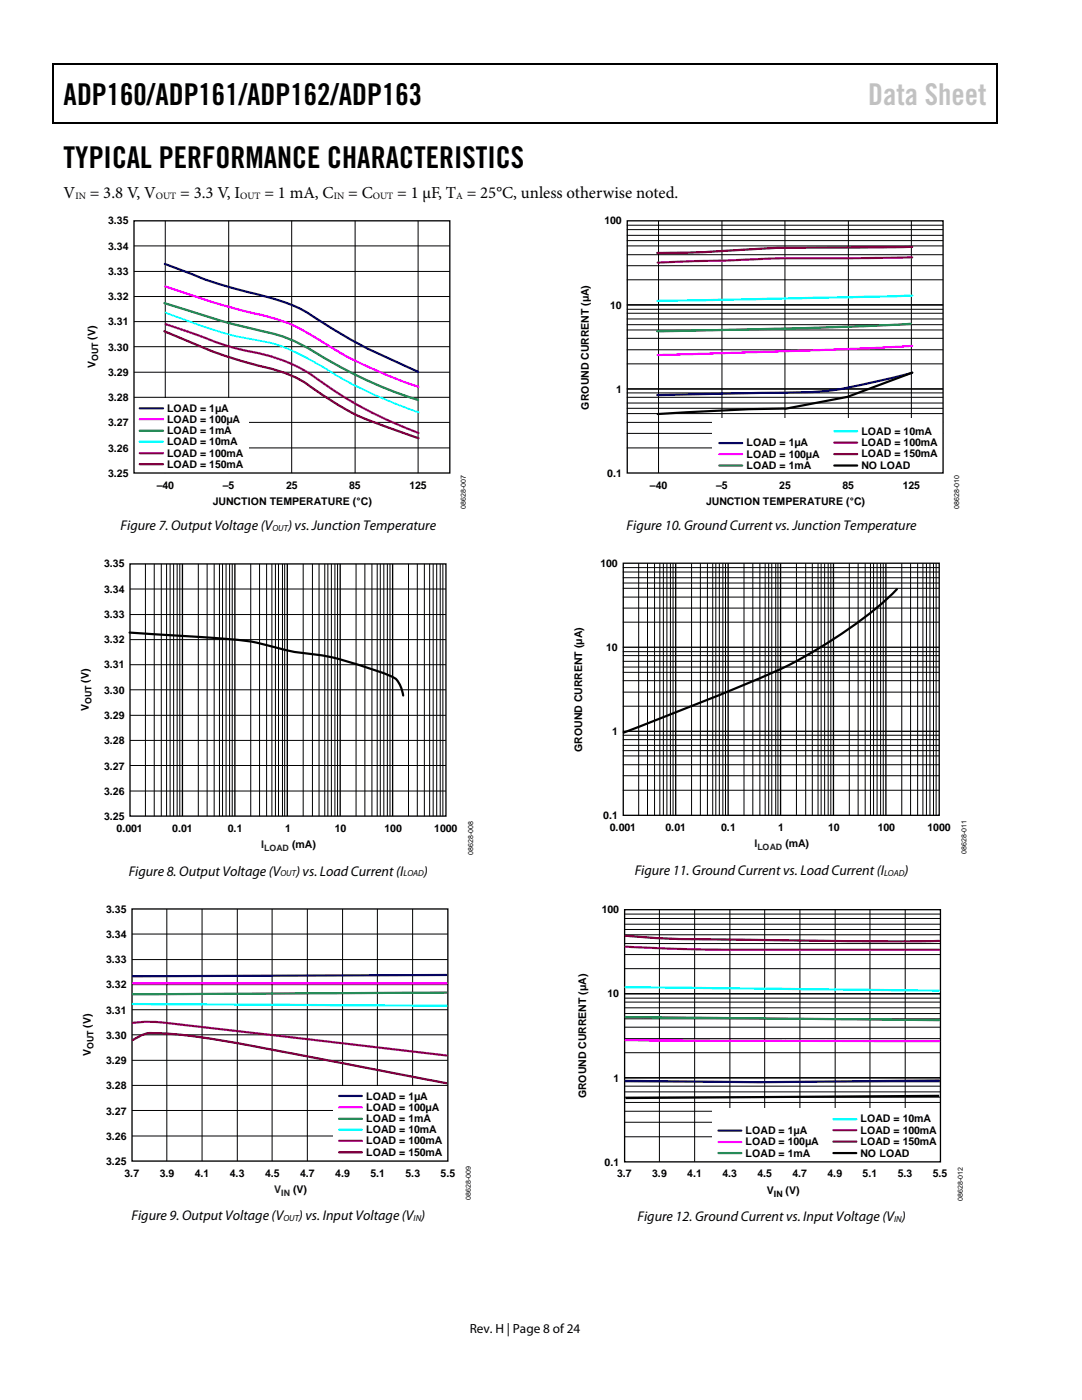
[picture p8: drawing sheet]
<svg xmlns="http://www.w3.org/2000/svg" width="216mm" height="279mm" viewBox="0 0 216 279" stroke-linecap="round" stroke-linejoin="round" font-family="sans-serif">
<path d="M10.5 12.7h.3v1h-.3zM10.5 12.7h.3v.3h-.3zM133.3 12.7h.3v.3h-.3zM198.8 12.7h.2v1h-.2zM198.8 12.7h.2v.3h-.2zM10.5 24.4h.3v.3h-.3zM133.1 24.4h.2v.3h-.2zM198.8 24.4h.2v.3h-.2z" fill="#000"/>
<path d="M10.7 13.7v10.7M10.8 12.8h122.5M133.6 12.8h65.2M198.9 13.7v10.7M10.8 24.5h188" fill="none" stroke="#000" stroke-width=".25"/>
<g fill="none" stroke="#000" stroke-width=".2">
<path d="M26.7 59.2h63.1M26.7 54.2h63.1M26.7 49.1h63.1M33 44.1v50.3M45.6 44.1v50.3M58.2 44.1v50.3M70.9 44.1v50.3M83.4 44.1v50.3M26.7 79.3h63.1M26.7 74.3h63.1M26.7 69.2h63.1M26.7 64.2h63.1"/>
<path d="M26.7 89.4h63.1M26.7 84.3h63.1"/>
</g>
<path d="M26.7 79.6h22.9v14.8h-22.9z" fill="#fff"/>
<path d="M32.9 52.7a143.8 143.8 0 0 0 15.8 5.4l1.9 .5a34.6 34.6 0 0 1 14.2 6 132.3 132.3 0 0 0 18.6 9.6M27.9 81.5h4.6" fill="none" stroke="#000080" stroke-width=".44"/>
<path d="M33 57.2h.2a164.7 164.7 0 0 0 20.7 6.1 33.4 33.4 0 0 1 10.7 5.1 81.9 81.9 0 0 0 18.9 8.8M27.9 83.7h4.6" fill="none" stroke="#f0f" stroke-width=".44"/>
<path d="M32.8 60.5l.2 .1a199.8 199.8 0 0 0 20.3 5.7 29.4 29.4 0 0 1 10.7 4.7 89.1 89.1 0 0 0 19.4 8.8M27.9 86h4.6" fill="none" stroke="#008240" stroke-width=".44"/>
<path d="M27.9 88.2h4.6" fill="none" stroke="#0ff" stroke-width=".44"/>
<path d="M33.1 64.7l6.9 2.4a57.4 57.4 0 0 0 12.9 3.7 31 31 0 0 1 12 5.9 80.1 80.1 0 0 0 18.6 9.7M27.9 90.4h4.6" fill="none" stroke="#800080" stroke-width=".44"/>
<path d="M32.8 66.1a122.6 122.6 0 0 0 18 6.7 31.1 31.1 0 0 1 10 3.5 57.1 57.1 0 0 0 18.8 9.8l3.9 1.4M27.9 92.6h4.6" fill="none" stroke="#800000" stroke-width=".44"/>
<path d="M26.7 44.1h63.1v50.3h-63.1zM25.9 112.5h63.1v50.4h-63.1zM36.4 112.5v50.4M46.9 112.5v50.4M57.3 112.5v50.4M67.9 112.5v50.4M78.3 112.5v50.4" fill="none" stroke="#000" stroke-width=".26"/>
<path d="M32.9 62.3l.2 .1a89 89 0 0 0 20.9 6 51.1 51.1 0 0 1 12.8 6.3 90.5 90.5 0 0 0 16.9 7.7" fill="none" stroke="#0ff" stroke-width=".35"/>
<g fill="none" stroke="#000" stroke-width=".2">
<path d="M25.9 117.5h63.1M29 112.5v50.4M30.8 112.5v50.4M32.2 112.5v50.4M33.2 112.5v50.4M33.9 112.5v50.4M34.6 112.5v50.4M35.3 112.5v50.4M35.9 112.5v50.4M39.6 112.5v50.4M41.3 112.5v50.4M42.7 112.5v50.4"/>
<path d="M43.8 112.5v50.4M44.4 112.5v50.4M45.1 112.5v50.4M45.8 112.5v50.4M46.3 112.5v50.4M50 112.5v50.4M51.8 112.5v50.4M53.2 112.5v50.4M54.3 112.5v50.4M55 112.5v50.4M55.6 112.5v50.4M56.4 112.5v50.4"/>
<path d="M56.8 112.5v50.4M60.5 112.5v50.4M62.3 112.5v50.4M63.7 112.5v50.4M64.8 112.5v50.4M65.4 112.5v50.4M66.1 112.5v50.4M66.8 112.5v50.4M67.4 112.5v50.4M71 112.5v50.4M72.8 112.5v50.4M74.2 112.5v50.4"/>
<path d="M75.3 112.5v50.4M75.9 112.5v50.4M76.6 112.5v50.4M77.3 112.5v50.4M77.8 112.5v50.4M81.5 112.5v50.4M83.3 112.5v50.4M84.7 112.5v50.4M85.7 112.5v50.4M86.4 112.5v50.4M87.1 112.5v50.4M87.8 112.5v50.4"/>
<path d="M88.4 112.5v50.4M25.9 137.7h63.1M25.9 132.7h63.1M25.9 127.7h63.1M25.9 122.6h63.1M25.9 157.9h63.1M25.9 152.8h63.1M25.9 147.8h63.1M25.9 142.8h63.1M26.3 196.5h63.1M26.3 191.5h63.1M26.3 186.4h63.1"/>
<path d="M33.3 181.4v50.3M40.3 181.4v50.3M47.4 181.4v50.3M54.3 181.4v50.3M61.3 181.4v50.3M68.4 181.4v50.3M75.3 181.4v50.3M82.3 181.4v50.3M26.3 201.5h63.1M26.3 216.6h63.1M26.3 211.6h63.1M26.3 206.5h63.1"/>
<path d="M26.3 226.7h63.1M26.3 221.6h63.1"/>
</g>
<path d="M25.9 126.2l5.6 .4a261.3 261.3 0 0 1 19 1.5l4.2 1a42.1 42.1 0 0 0 9.3 1.7 75.2 75.2 0 0 1 14.8 4.6l.9 1.1 .8 2.3" fill="none" stroke="#000" stroke-width=".44"/>
<path d="M66.5 216.9h22.9v14.8h-22.9z" fill="#fff"/>
<path d="M89.1 194.6l-62.6 .2M67.7 218.7h4.5" fill="none" stroke="#000080" stroke-width=".44"/>
<path d="M26.5 196.2h62.6M67.7 221h4.5" fill="none" stroke="#f0f" stroke-width=".44"/>
<path d="M89.1 198.1l-62.6 .3M67.7 223.3h4.5" fill="none" stroke="#008240" stroke-width=".44"/>
<path d="M26.4 200.4l62.7 .3M67.7 225.5h4.5" fill="none" stroke="#0ff" stroke-width=".44"/>
<path d="M26.5 204.1a28.8 28.8 0 0 1 9.3 .3l53.3 6.2M67.7 227.7h4.5" fill="none" stroke="#800080" stroke-width=".44"/>
<path d="M26.5 207.6a7 7 0 0 1 5.6-1.4 145.5 145.5 0 0 1 21.6 3.2l35.4 6.8M67.7 230h4.5" fill="none" stroke="#800000" stroke-width=".44"/>
<path d="M125.1 77.6h63.1M125.1 60.8h63.1M26.3 181.4h63.1v50.3h-63.1z" fill="none" stroke="#000" stroke-width=".26"/>
<g fill="none" stroke="#000" stroke-width=".2">
<path d="M125.1 55.8h63.1M125.1 53h63.1M125.1 50.8h63.1M125.1 49.1h63.1M125.1 48h63.1M125.1 47h63.1M125.1 45.8h63.1M125.1 44.9h63.1M131.4 44.1v50.3M144.1 44.1v50.3M156.6 44.1v50.3M169.3 44.1v50.3"/>
<path d="M181.9 44.1v50.3M125.1 79.3h63.1M125.1 78.4h63.1M125.1 72.6h63.1M125.1 69.8h63.1M125.1 67.5h63.1M125.1 65.9h63.1M125.1 64.8h63.1M125.1 63.7h63.1M125.1 62.5h63.1M125.1 61.7h63.1M125.1 89.4h63.1"/>
<path d="M125.1 86.5h63.1M125.1 84.3h63.1M125.1 82.5h63.1M125.1 81.5h63.1M125.1 80.4h63.1"/>
</g>
<path d="M142.2 83.5h46v10.9h-46z" fill="#fff"/>
<path d="M182 74.4l-7.4 1.8a68.3 68.3 0 0 1-20.4 2.2l-23.1 .5M143.5 88.4h4.6" fill="none" stroke="#000080" stroke-width=".44"/>
<path d="M182 69a2031.4 2031.4 0 0 1-50.8 1.9M143.5 90.6h4.6" fill="none" stroke="#f0f" stroke-width=".44"/>
<path d="M181.8 64.6a1590.1 1590.1 0 0 1-50.7 1.5M143.5 92.9h4.6" fill="none" stroke="#008240" stroke-width=".44"/>
<path d="M182 59l-50.9 1.1M166.5 86.1h4.5" fill="none" stroke="#0ff" stroke-width=".44"/>
<path d="M182 51.4l-12.2 .1a392.8 392.8 0 0 0-28.2 .6l-10.4 .3M166.5 88.3h4.5" fill="none" stroke="#800080" stroke-width=".44"/>
<path d="M182 49.3l-16.4 .1a264 264 0 0 0-25.9 .9l-8.6 .2M166.5 90.6h4.5" fill="none" stroke="#800000" stroke-width=".44"/>
<path d="M182 74.4l-12.9 4.8-12.4 2.4a387.7 387.7 0 0 0-25.5 1M166.5 92.9h4.5M179 117.6a87.1 87.1 0 0 1-20 14.3 340.2 340.2 0 0 1-27.7 11.7l-6.8 2.6" fill="none" stroke="#000" stroke-width=".44"/>
<g fill="none" stroke="#000" stroke-width=".2">
<path d="M125.2 77.6h63M125.2 60.8h63M124.3 119.2h63.1M124.3 117.4h63.1M124.3 116.4h63.1M124.3 115.3h63.1M124.3 114.2h63.1M124.3 113.3h63.1M127.4 112.4v50.3M129.2 112.4v50.3M130.6 112.4v50.3M131.7 112.4v50.3"/>
<path d="M132.4 112.4v50.3M133.1 112.4v50.3M133.8 112.4v50.3M134.3 112.4v50.3M138 112.4v50.3M139.8 112.4v50.3M141.2 112.4v50.3M142.2 112.4v50.3M142.8 112.4v50.3M143.5 112.4v50.3M144.2 112.4v50.3M144.8 112.4v50.3"/>
<path d="M148.5 112.4v50.3M150.2 112.4v50.3M151.6 112.4v50.3M152.7 112.4v50.3M153.4 112.4v50.3M154 112.4v50.3M154.8 112.4v50.3M155.2 112.4v50.3M158.9 112.4v50.3M160.8 112.4v50.3M162.1 112.4v50.3M163.2 112.4v50.3"/>
<path d="M163.8 112.4v50.3M164.5 112.4v50.3M165.3 112.4v50.3M165.8 112.4v50.3M169.5 112.4v50.3M171.2 112.4v50.3M172.6 112.4v50.3M173.7 112.4v50.3M174.3 112.4v50.3M175 112.4v50.3M175.7 112.4v50.3M176.2 112.4v50.3"/>
<path d="M179.9 112.4v50.3M181.7 112.4v50.3M183.1 112.4v50.3M184.2 112.4v50.3M184.9 112.4v50.3M185.6 112.4v50.3M186.3 112.4v50.3M186.8 112.4v50.3M124.3 138.1h63.1M124.3 135.8h63.1M124.3 134.2h63.1M124.3 133.1h63.1"/>
<path d="M124.3 132h63.1M124.3 130.8h63.1M124.3 130.1h63.1M124.3 124.2h63.1M124.3 121.4h63.1M124.3 157.7h63.1M124.3 154.8h63.1M124.3 152.6h63.1M124.3 150.9h63.1M124.3 149.8h63.1M124.3 148.8h63.1M124.3 147.6h63.1"/>
<path d="M124.3 146.7h63.1M124.3 140.9h63.1M124.5 200h63.2M124.5 199.2h63.2M124.5 193.3h63.2M124.5 190.5h63.2M124.5 188.3h63.2M124.5 186.6h63.2M124.5 185.5h63.2M124.5 184.4h63.2M124.5 183.3h63.2M124.5 182.4h63.2"/>
<path d="M131.6 181.5v50.4M138.6 181.5v50.4M145.6 181.5v50.4M152.6 181.5v50.4M159.6 181.5v50.4M166.6 181.5v50.4M173.6 181.5v50.4M180.6 181.5v50.4M124.5 219h63.2M124.5 217.9h63.2M124.5 216.8h63.2M124.5 215.9h63.2"/>
<path d="M124.5 210.1h63.2M124.5 207.3h63.2M124.5 205h63.2M124.5 203.3h63.2M124.5 202.3h63.2M124.5 201.1h63.2M124.5 226.9h63.2M124.5 224h63.2M124.5 221.8h63.2M124.5 220h63.2"/>
</g>
<path d="M125.2 44.1h63v50.3h-63zM124.4 112.4h63v50.3h-63zM134.8 112.4v50.3M145.3 112.4v50.3M155.8 112.4v50.3M166.3 112.4v50.3M176.8 112.4v50.3M124.3 129.2h63.1M124.3 145.9h63.1M124.5 198.3h63.2M124.5 215.1h63.2" fill="none" stroke="#000" stroke-width=".26"/>
<path d="M142.1 221.2h45.6v10.7h-45.6z" fill="#fff"/>
<path d="M124.6 198.3h63.1M124.6 215.1h63.1" fill="none" stroke="#000" stroke-width=".2"/>
<path d="M124.6 181.5h63.1v50.4h-63.1z" fill="none" stroke="#000" stroke-width=".26"/>
<path d="M187.4 215.6l-35.8 .4-26.8-.3M143.4 225.6h4.5" fill="none" stroke="#000080" stroke-width=".44"/>
<path d="M124.8 207.6l62.6 .2M143.4 227.9h4.5" fill="none" stroke="#f0f" stroke-width=".44"/>
<path d="M124.8 203l62.6 .6M143.4 230.1h4.5" fill="none" stroke="#008240" stroke-width=".44"/>
<path d="M124.8 197l62.6 .7M166.3 223.4h4.6" fill="none" stroke="#0ff" stroke-width=".44"/>
<path d="M124.8 188.9l9.9 .5 8.4 .1h44.3M166.3 225.6h4.6" fill="none" stroke="#800080" stroke-width=".44"/>
<path d="M124.8 186.7a189.8 189.8 0 0 0 21.3 .8l2.3 .1a1229.8 1229.8 0 0 0 39 .2M166.3 227.8h4.6" fill="none" stroke="#800000" stroke-width=".44"/>
<path d="M187.4 218.7l-62.6 .4M166.3 230.1h4.6" fill="none" stroke="#000" stroke-width=".44"/>
<g font-size="6">
<text x="12.7" y="21">ADP160/ADP161/ADP162/ADP163</text>
<text x="12.7" y="33.6">TYPICAL PERFORMANCE CHARACTERISTICS</text>
</g>
<text font-size="6" fill="#c1c1c1" x="173.2" y="21">Data Sheet</text>
<g font-size="3.3">
<text x="12.7" y="39.5">V</text>
<text x="17.9" y="39.5">= 3.8 V, V</text>
<text x="35.9" y="39.5">= 3.3 V, I</text>
<text x="52.7" y="39.5">= 1 mA, C</text>
<text x="69.5" y="39.5">= C</text>
<text x="79.2" y="39.5">= 1 µF, T = 25°C, unless otherwise noted.</text>
</g>
<g font-size="2.8">
<text x="24.1" y="105.7">Figure 7. Output Voltage (V</text>
<text x="57.5" y="105.7">)vs. Junction Temperature</text>
<text x="125" y="105.7">Figure 10. Ground Current vs. Junction Temperature</text>
<text x="25.7" y="174.7">Figure 8. Output Voltage (V</text>
<text x="59.1" y="174.7">)vs. Load Current(I</text>
<text x="84.6" y="174.7">)</text>
<text x="126.6" y="174.6">Figure 11. Ground Current vs. Load Current(I</text>
<text x="180.5" y="174.6">)</text>
<text x="26.2" y="243.6">Figure 9. Output Voltage (V</text>
<text x="59.6" y="243.6">)vs. Input Voltage (V )</text>
<text x="127.2" y="243.7">Figure 12. Ground Current vs. Input Voltage (V )</text>
</g>
<text font-size="2.6" x="93.7" y="266">Rev. H | Page 8 of 24</text>
<g font-size="2.1">
<text x="21.6" y="44.8">3.35</text>
<text x="120.6" y="44.8">100</text>
<text x="21.6" y="49.8">3.34</text>
<text x="21.6" y="59.9">3.32</text>
<text x="21.6" y="54.9">3.33</text>
<text x="21.6" y="64.9">3.31</text>
<text x="121.8" y="61.6">10</text>
<text x="19" y="67.8" transform="rotate(-90 19 67.8)">(V)</text>
<text x="21.6" y="70">3.30</text>
<text x="19" y="73.5" transform="rotate(-90 19 73.5)">V</text>
<text x="21.6" y="75">3.29</text>
<text x="21.6" y="80.1">3.28</text>
<text x="33.3" y="82.1">LOAD = 1µA</text>
<text x="117.5" y="81.8" transform="rotate(-90 117.5 81.8)">GROUND CURRENT (µA)</text>
<text x="122.9" y="78.4">1</text>
<text x="21.6" y="85.1">3.27</text>
<text x="33.3" y="86.6">LOAD = 1mA</text>
<text x="33.3" y="88.9">LOAD = 10mA</text>
<text x="33.3" y="84.4">LOAD = 100µA</text>
<text x="148.9" y="89.1">LOAD = 1µA</text>
<text x="171.9" y="86.7">LOAD = 10mA</text>
<text x="171.9" y="89">LOAD = 100mA</text>
<text x="21.6" y="95.2">3.25</text>
<text x="21.6" y="90.1">3.26</text>
<text x="33.3" y="91.1">LOAD = 100mA</text>
<text x="33.3" y="93.3">LOAD = 150mA</text>
<text x="121.2" y="95.2">0.1</text>
<text x="148.9" y="93.5">LOAD = 1mA</text>
<text x="148.9" y="91.3">LOAD = 100µA</text>
<text x="171.9" y="91.3">LOAD = 150mA</text>
<text x="171.9" y="93.5">NO LOAD</text>
<text x="31.3" y="97.5">–40</text>
<text x="42.5" y="100.8">JUNCTION TEMPERATURE (°C)</text>
<text x="44.5" y="97.5">–5</text>
<text x="57.1" y="97.5">25</text>
<text x="69.7" y="97.5">85</text>
<text x="81.7" y="97.5">125</text>
<text x="129.7" y="97.5">–40</text>
<text x="140.9" y="100.8">JUNCTION TEMPERATURE (°C)</text>
<text x="142.9" y="97.5">–5</text>
<text x="155.5" y="97.5">25</text>
<text x="168.1" y="97.5">85</text>
<text x="180.1" y="97.5">125</text>
<text x="20.8" y="113.3">3.35</text>
<text x="119.8" y="113.1">100</text>
<text x="20.8" y="118.3">3.34</text>
<text x="20.8" y="123.3">3.33</text>
<text x="20.8" y="128.4">3.32</text>
<text x="121" y="129.9">10</text>
<text x="17.7" y="136.3" transform="rotate(-90 17.7 136.3)">(V)</text>
<text x="20.8" y="133.4">3.31</text>
<text x="17.7" y="142" transform="rotate(-90 17.7 142)">V</text>
<text x="20.8" y="143.5">3.29</text>
<text x="20.8" y="138.5">3.30</text>
<text x="20.8" y="148.5">3.28</text>
<text x="122.1" y="146.7">1</text>
<text x="20.8" y="153.6">3.27</text>
<text x="116.2" y="150.1" transform="rotate(-90 116.2 150.1)">GROUND CURRENT (µA)</text>
<text x="20.8" y="158.6">3.26</text>
<text x="20.8" y="163.7">3.25</text>
<text x="23.3" y="166">0.001</text>
<text x="34.4" y="166">0.01</text>
<text x="45.5" y="166">0.1</text>
<text x="56.9" y="166">1</text>
<text x="66.8" y="166">10</text>
<text x="76.7" y="166">100</text>
<text x="86.7" y="166">1000</text>
<text x="120.4" y="163.5">0.1</text>
<text x="121.7" y="165.8">0.001</text>
<text x="132.8" y="165.8">0.01</text>
<text x="143.9" y="165.8">0.1</text>
<text x="155.3" y="165.8">1</text>
<text x="165.2" y="165.8">10</text>
<text x="175.2" y="165.8">100</text>
<text x="185.1" y="165.8">1000</text>
<text x="58.3" y="169.3">(mA)</text>
<text x="156.7" y="169.1">(mA)</text>
<text x="21.2" y="182.1">3.35</text>
<text x="120.1" y="182.3">100</text>
<text x="21.2" y="187.2">3.34</text>
<text x="21.2" y="192.2">3.33</text>
<text x="21.2" y="197.2">3.32</text>
<text x="21.2" y="202.3">3.31</text>
<text x="121.2" y="199.1">10</text>
<text x="18.1" y="205.1" transform="rotate(-90 18.1 205.1)">(V)</text>
<text x="21.2" y="207.3">3.30</text>
<text x="18.1" y="210.8" transform="rotate(-90 18.1 210.8)">V</text>
<text x="21.2" y="212.3">3.29</text>
<text x="122.4" y="215.9">1</text>
<text x="21.2" y="217.4">3.28</text>
<text x="73.1" y="219.4">LOAD = 1µA</text>
<text x="73.1" y="221.7">LOAD = 100µA</text>
<text x="116.9" y="219.2" transform="rotate(-90 116.9 219.2)">GROUND CURRENT (µA)</text>
<text x="21.2" y="222.4">3.27</text>
<text x="21.2" y="227.5">3.26</text>
<text x="73.1" y="223.9">LOAD = 1mA</text>
<text x="73.1" y="226.2">LOAD = 10mA</text>
<text x="148.8" y="226.3">LOAD = 1µA</text>
<text x="171.7" y="224">LOAD = 10mA</text>
<text x="171.7" y="226.3">LOAD = 100mA</text>
<text x="21.2" y="232.5">3.25</text>
<text x="73.1" y="228.4">LOAD = 100mA</text>
<text x="73.1" y="230.6">LOAD = 150mA</text>
<text x="120.6" y="232.7">0.1</text>
<text x="148.8" y="228.6">LOAD = 100µA</text>
<text x="148.8" y="230.8">LOAD = 1mA</text>
<text x="171.7" y="228.5">LOAD = 150mA</text>
<text x="171.7" y="230.8">NO LOAD</text>
<text x="24.9" y="234.8">3.7</text>
<text x="31.9" y="234.8">3.9</text>
<text x="38.9" y="234.8">4.1</text>
<text x="45.9" y="234.8">4.3</text>
<text x="52.9" y="234.8">4.5</text>
<text x="58.5" y="238.1">(V)</text>
<text x="59.9" y="234.8">4.7</text>
<text x="66.9" y="234.8">4.9</text>
<text x="73.9" y="234.8">5.1</text>
<text x="80.9" y="234.8">5.3</text>
<text x="87.9" y="234.8">5.5</text>
<text x="123.1" y="235">3.7</text>
<text x="130.1" y="235">3.9</text>
<text x="137.1" y="235">4.1</text>
<text x="144.1" y="235">4.3</text>
<text x="151.1" y="235">4.5</text>
<text x="153" y="238.3">V</text>
<text x="156.8" y="238.3">(V)</text>
<text x="158.1" y="235">4.7</text>
<text x="165.1" y="235">4.9</text>
<text x="172.1" y="235">5.1</text>
<text x="179.1" y="235">5.3</text>
<text x="186.1" y="235">5.5</text>
</g>
<g font-size="2.1" fill="#231f20">
<text x="52.1" y="169.3">I</text>
<text x="150.5" y="169.1">I</text>
<text x="54.7" y="238.1">V</text>
</g>
<g font-size="1.9">
<text x="15" y="39.7">IN</text>
<text x="31.1" y="39.7">OUT</text>
<text x="47.9" y="39.7">OUT</text>
<text x="66.6" y="39.7">IN</text>
<text x="74.4" y="39.7">OUT</text>
<text x="91" y="39.7">A</text>
</g>
<g font-size="1.8">
<text x="19.6" y="72.1" transform="rotate(-90 19.6 72.1)">OUT</text>
<text x="54.4" y="105.9">OUT</text>
<text x="18.3" y="140.6" transform="rotate(-90 18.3 140.6)">OUT</text>
<text x="56" y="174.9">OUT</text>
<text x="80.5" y="174.9">LOAD</text>
<text x="176.4" y="174.7">LOAD</text>
<text x="18.7" y="209.4" transform="rotate(-90 18.7 209.4)">OUT</text>
<text x="154.4" y="238.8">IN</text>
<text x="56.5" y="243.7">OUT</text>
<text x="82.5" y="243.7">IN</text>
<text x="178.4" y="243.9">IN</text>
</g>
<g font-size="1.8" fill="#231f20">
<text x="52.7" y="169.8">LOAD</text>
<text x="151.1" y="169.7">LOAD</text>
<text x="56.1" y="238.7">IN</text>
</g>
<g font-size="1.4">
<text x="93" y="101.6" transform="rotate(-90 93 101.6)">08628-007</text>
<text x="191.4" y="101.6" transform="rotate(-90 191.4 101.6)">08628-010</text>
<text x="94.4" y="170.6" transform="rotate(-90 94.4 170.6)">08628-008</text>
<text x="192.8" y="170.5" transform="rotate(-90 192.8 170.5)">08628-011</text>
<text x="93.9" y="239.5" transform="rotate(-90 93.9 239.5)">08628-009</text>
<text x="192.1" y="239.6" transform="rotate(-90 192.1 239.6)">08628-012</text>
</g>
</svg>
